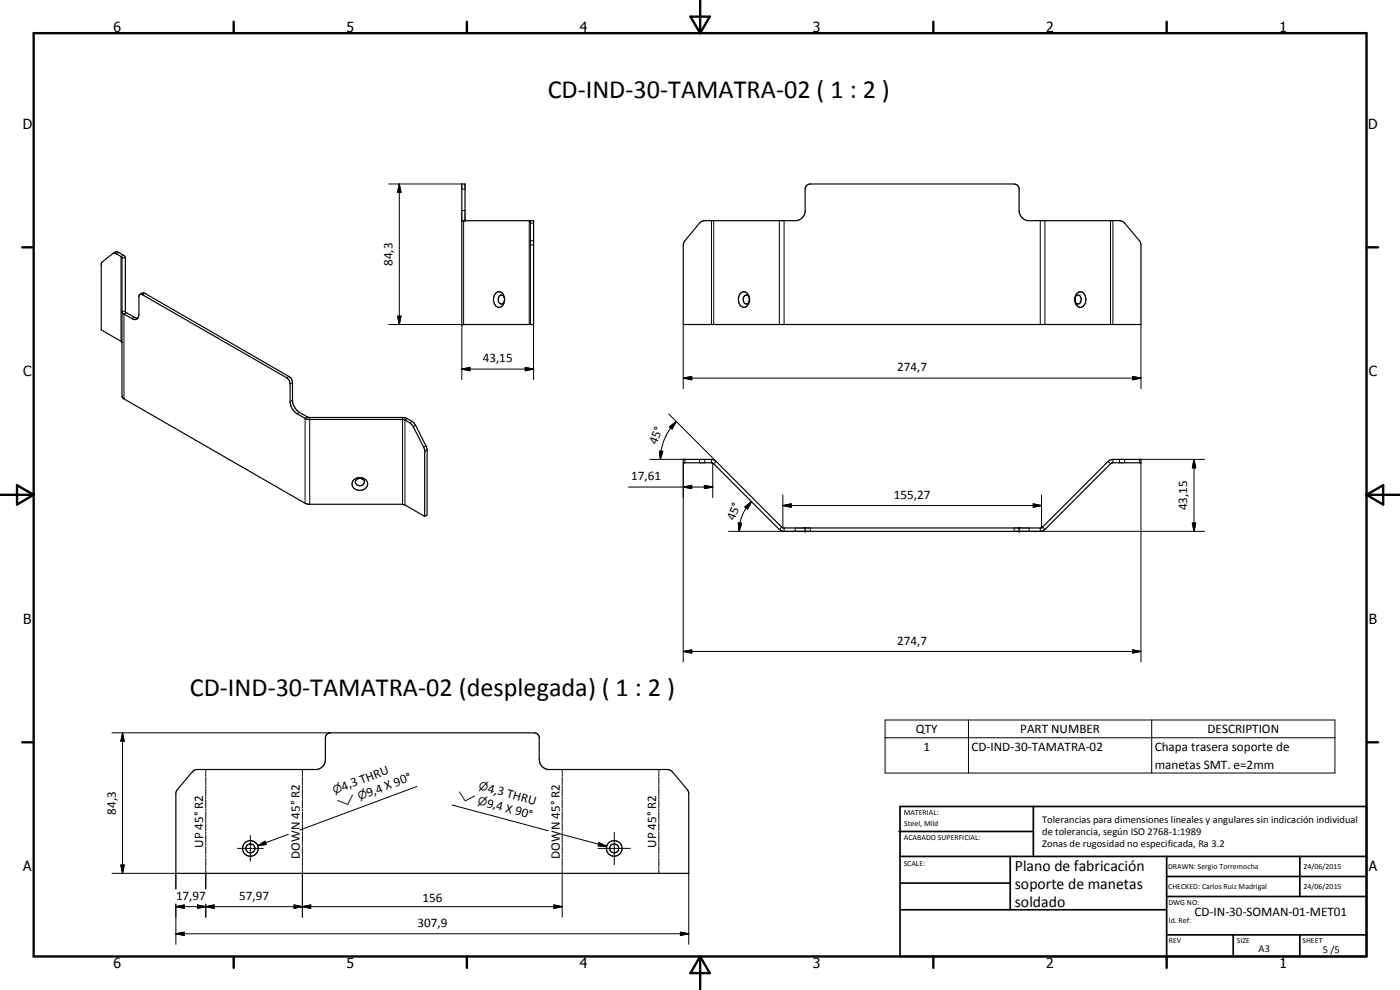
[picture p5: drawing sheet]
<svg xmlns="http://www.w3.org/2000/svg" width="420mm" height="297mm" viewBox="0 0 420 297" stroke-linecap="round" stroke-linejoin="round" font-family="sans-serif">
<g fill="none" stroke="#000" stroke-width=".35">
<path d="M33.9 76.1l.9-.5h.6l1.8 1.1 .4 .5v16.3l2.6 1.7 1.1 .3M138.6 66.2h21.5v31.2h-21.5v-42.2h1v11M159.2 66.2v31.2M210 66.9l.5-.4 1-.3h27.5a3.1 3.1 0 0 0 2.6-2.6v-6.9a1.6 1.6 0 0 1 1.6-1.5h61.2l.8 .3 .6 .9v6.8a3.1 3.1 0 0 0 2.6 3h27.6l1.3 .5 4.7 5.5 .4 1v24.2h-137.3v-23.9l.5-1.3zM42 88.3l.8-.4 .7 .1 43.4 25.1 .4 .4 .5 1.3v5.6a4.9 4.9 0 0 0 2.1 3.3l2.9 1.6h28l1.4 .3 1.9 1.2 .6 .8 3.5 7.1v19.8l-.7 .4M42 88.3h.5l43.5 25 .8 .8 .3 1.1v5.6a4.9 4.9 0 0 0 2.1 3.4l2.6 1.4 .9 .3h28.3l.5 .1a4.5 4.5 0 0 1 2.5 2.1l3.4 6.7 .1 20.1M42 88.3l-.3 .5v5.6a1.3 1.3 0 0 1-.6 1.3 1.3 1.3 0 0 1-1.5-.1l-2.6-1.5-.4-.7M149.8 88.9a.9 .9 0 0 1 1-.3 .9 .9 0 0 1 .6 .9v.8a.93 .93 0 0 1-.9 .9 .93 .93 0 0 1-.9-.9zM151.4 89.5a1.65 1.65 0 0 0-.8-1.6 1.65 1.65 0 0 0-1.8 .1 2.58 2.58 0 0 0 1 4.2l1-.4 .6-1.5M222.3 88a1.67 1.67 0 0 1 1.8-.1 1.67 1.67 0 0 1 .8 1.6 1.99 1.99 0 0 1-2.1 2.6 2.85 2.85 0 0 1-.5-4.1zM223.4 88.8a.96 .96 0 0 1 1.1-.1 .96 .96 0 0 1 .4 1 1.04 1.04 0 0 1-.2 1.2 1.04 1.04 0 0 1-1.3 .1 1.75 1.75 0 0 1 0-2.2zM322.9 88.8a1.09 1.09 0 0 1 1.4 .1 1.09 1.09 0 0 1 .1 1.4 .95 .95 0 0 1-1 .9 .95 .95 0 0 1-.8-1.2z"/>
<path d="M323.2 88a1.64 1.64 0 0 1 1.9-.1 1.64 1.64 0 0 1 .8 1.6 1.94 1.94 0 0 1-2.2 2.6 2.9 2.9 0 0 1-.5-4.1zM36.6 102.7l-6.2-3.7v-19.8l.3-.6 3.5-2.7 .7 .3 1.7 1.1v41.6l.4 .6 54.8 31.6 .9 .2h28.1l.7 .2 6 3.4M205.1 137.8h8.4l1.2 .4 19.9 20 .5 .2h77.3l.3-.1 20.1-20.1 1.2-.4h8.4v1.1h-8.6l-.4 .1-19.8 19.9-1.1 .5h-77.5l-1.1-.5-19.8-19.9-.4-.1h-8.6zM106.1 144.1a2.42 2.42 0 0 1 2.6-.7 2.42 2.42 0 0 1 1.6 2.1 2.42 2.42 0 0 1-2.4 1.6 2.42 2.42 0 0 1-2.2-1.9zM106.8 144.1a1.3 1.3 0 0 1 1.7-.5 1.3 1.3 0 0 1 .7 1.6 1.29 1.29 0 0 1-1.7 .5 1.29 1.29 0 0 1-.7-1.6zM241.6 158.4v1M305.8 158.4v1M57.7 231.6l.8-.6 .7-.1h35.8a3 3 0 0 0 2.7-3v-7.1l.6-.7 .8-.2h61.2l.9 .2 .6 1v6.8a3 3 0 0 0 2.7 3h35.8l1.3 .5 4.8 5.8 .3 .6v24.2h-153.9v-24.2l.2-.6z"/>
<circle cx="75.1" cy="254.6" r="2.37"/>
<circle cx="75.2" cy="254.5" r="1.36"/>
<circle cx="184.3" cy="254.6" r="2.35"/>
<circle cx="184.3" cy="254.5" r="1.35"/>
</g>
<g fill="none" stroke="#000" stroke-width=".3">
<path d="M116.7 55.2h21.9M119.8 55.2l.5 2.5h-1zM119.8 55.2v42.2M138.6 56.7h1M35.6 75.7l-.7 .5M36.6 77.4h1M37 76.6l-.7 .4v25.4M138.6 63.2h1M139.1 66.2v31.2h-22.4M158.8 66.2v31.2M159.2 73.5h.9M159.2 72.2h.9"/>
<path d="M159.2 66.9h.9M213.5 66.2v31.2M214.2 66.2v31.2M233.9 66.2v31.2M235.3 66.2v31.2M312.2 66.2v31.2M313.6 66.2v31.2M333.3 66.2v31.2M334 66.2v31.2M36.6 93.4h1M37.9 93.8l-.7 .4v25.5M40.2 95.2l-.6 .4"/>
<path d="M43.5 88l-.8 .4M119.3 94.9h1l-.5 2.5zM138.6 97.4v16.5M160.1 97.4v16.5M205.1 97.4v19.2M342.4 97.4v19.2M86.7 112.9l-.7 .4M87.8 114.8l-.7 .4M138.6 110.7l2.4-.5v1.1zM138.6 110.7h21.5M157.6 110.2l2.5 .5-2.5 .6zM205.1 113.5l2.5-.6v1.1z"/>
<path d="M205.1 113.5h137.3M339.9 112.9l2.5 .6-2.5 .5zM87.8 120.1l-.7 .4M89.9 123.7l-.7 .5M92.2 125.1l-.6 .4v25.5M93 125.3v26M120.8 125.3v26M122.2 125.6l-.7 .4v25.5M123.6 126.4l-.7 .4M124.7 127.6l-.7 .5M127.8 133.8l-.6 .4M128.2 135l-.7 .4"/>
<path d="M195 137.8h10.6v1.1M197.9 135.3l1 .1-.7 2.4zM200.7 124.2l14.2 14.2-.7 .7M200.9 128.1l2-1.6-1.2 2.2zM202.9 126.5a15.9 15.9 0 0 0-4.7 11.3M205.1 138.9v59.7M210 137.8v1.1M211.5 137.8v1.1M213.5 137.8v1.1M213.9 138.9v10.4M332.6 138.4l.7 .7M334 137.8v1.1"/>
<path d="M336 137.8v1.1M337.5 137.8v1.1M342.4 138.9v59.7M358.3 137.8l.5 2.6h-1zM358.3 137.8v21.6M361.5 137.8h-19.5v1.1M188.6 146.1h25.3M205.1 146.1l2.5-.5v1zM211.4 145.6l2.5 .5-2.5 .5zM221.6 156.9l1 .1-.8 2.4zM223.6 152.1l1.9-1.6-1.1 2.2zM225.5 150.5a12.7 12.7 0 0 0-3.7 8.9"/>
<path d="M234.6 158.2l-.7 .7M234.9 151.7l2.5-.5v1zM234.9 151.7h77.7M234.9 148.5v9.9M235.3 158.4v1M238.7 158.4v1M243.2 158.4v1h-24.6M304.4 158.4v1h57.1M308.9 158.4v1M310.1 151.2l2.5 .5-2.5 .5zM312.2 158.4v1M312.6 148.5v9.9"/>
<path d="M312.9 158.2l.7 .7M357.8 156.9h1l-.5 2.5zM205.1 195.5l2.5-.5v1zM205.1 195.5h137.3M339.9 195l2.5 .5-2.5 .5zM33.6 219.9h65.5M36.8 219.9l.5 2.5h-1zM36.8 219.9v42.1M265.6 216h135v15.9h-135zM290.6 216v15.9M345.6 216v15.9M61.8 230.9v1.2"/>
<path d="M61.8 232.3v.6M61.8 233.2v2.3M61.8 235.8v.6M61.8 236.6v2.4M61.8 239.3v.5M90.8 230.9v1.2M90.8 232.3v.6M90.8 233.2v2.3M90.8 235.8v.6M90.8 236.6v2.4M90.8 239.3v.5M125.1 236l-35.1 13"/>
<path d="M168.7 230.9v1.2M168.7 232.3v.6M168.7 233.2v2.3M168.7 235.8v.6M168.7 236.6v2.4M168.7 239.3v.5M197.7 230.9v1.2M197.7 232.3v.6M197.7 233.2v2.3M197.7 235.8v.6M197.7 236.6v2.4M197.7 239.3v.5"/>
<path d="M265.6 221.4h135M36.3 259.5h1l-.5 2.5zM61.8 240.1v2.3M61.8 242.7v.6M61.8 243.6v2.3M61.8 246.2v.6M61.8 247.1v2.2M61.8 249.6v.6M61.8 250.5v2.3M61.8 253.1v.6M61.8 254v2.3M61.8 256.6v.5"/>
<path d="M61.8 257.4v2.4M71.3 254.6h7.7M75.1 250.7v7.7M77.4 253.7l2.1-1.3 .4 1zM86.6 250.3l-9.2 3.4M90.8 240.1v2.3M90.8 242.7v.6M90.8 243.6v2.3M90.8 246.2v.6M90.8 247.1v2.2M90.8 249.6v.6M90.8 250.5v2.3"/>
<path d="M90.8 253.1v.6M90.8 254v2.3M90.8 256.6v.5M90.8 257.4v2.4M135.7 241.6l28.8 7.7M168 250.2l14.1 3.8M168.7 240.1v2.3M168.7 242.7v.6M168.7 243.6v2.3M168.7 246.2v.6M168.7 247.1v2.2M168.7 249.6v.6"/>
<path d="M168.7 250.5v2.3M168.7 253.1v.6M168.7 254v2.3M168.7 256.6v.5M168.7 257.4v2.4M179.5 254.6h9.7M179.8 252.8l2.3 1.2-2.6-.2zM184.4 249.7v9.7M197.7 240.1v2.3M197.7 242.7v.6M197.7 243.6v2.3M197.7 246.2v.6"/>
<path d="M197.7 247.1v2.2M197.7 249.6v.6M197.7 250.5v2.3M197.7 253.1v.6M197.7 254v2.3M197.7 256.6v.5M197.7 257.4v2.4M33.6 262h19.2v4.7M52.8 272l2.5-.5v1zM52.8 271.3v12M52.8 272h115.9M59.3 271.5l2.5 .5-2.5 .5z"/>
<path d="M59.3 271.5l5 1v-1l-5 1zM61.8 272l2.5-.5v1zM61.8 260v.6M61.8 260.9v5.8M61.8 271.3v3.9M88.3 271.5l2.5 .5-2.5 .5zM88.3 271.5l4.9 1v-1l-4.9 1zM90.8 272l2.4-.5v1zM90.8 260v.6M90.8 260.9v14.3M166.2 271.5l2.5 .5-2.5 .5zM168.7 260v.6"/>
<path d="M168.7 260.9v14.3M197.7 260v.6M197.7 260.9v1.1M204.2 279.7l2.5 .5-2.5 .5zM206.7 262v21.3M52.8 280.2l2.5-.5v1zM52.8 280.2h153.9"/>
</g>
<g fill="#000">
<circle cx="138.6" cy="66.2" r=".18"/>
<circle cx="139.6" cy="66.2" r=".18"/>
<circle cx="138.6" cy="97.4" r=".18"/>
<circle cx="241.6" cy="159.4" r=".18"/>
<circle cx="241.6" cy="158.4" r=".18"/>
<circle cx="305.8" cy="158.4" r=".18"/>
<circle cx="305.8" cy="159.4" r=".18"/>
</g>
<g fill="none" stroke="#000" stroke-width=".71">
<path d="M10.1 9.9h400v277.1h-400zM70.1 6.5v3.4M140.1 6.5v3.4M207.2 5h5.8l-2.9 4.9zM210.1 0v9.9M280.1 6.5v3.4M350.1 6.5v3.4M6.7 74.2h3.4M410.1 74.2h3.5M.1 148.5h10M5.1 145.6l5 2.9-5 2.9zM410.1 148.5h10"/>
<path d="M410.1 148.5l5-2.9v5.8zM6.7 222.7h3.4M410.1 222.7h3.5M70.1 287v3.4M140.1 287v3.4M210.1 287v10M210.1 287l2.9 5h-5.8zM280.1 287v3.4M350.1 287v3.4"/>
</g>
<g fill="none" stroke="#000" stroke-width=".51">
<path d="M269.8 249.5h40.3M270.1 242h140v45h-140zM270.1 257h140M303.2 257v16M310.1 242v15M350.1 257v30M390.1 257v12M270.1 265h33.1M270.1 273h80M350.1 269h60M350.1 263h60M350.1 280.5h60"/>
<path d="M370.1 280.5v6.5M390.1 280.5v6.5"/>
</g>
<g fill="#000">
<path d="M119.8 55.2l.5 2.5h-1zM119.3 94.9h1l-.5 2.5zM138.6 110.7l2.4-.5v1.1zM157.6 110.2l2.5 .5-2.5 .6zM205.1 113.5l2.5-.6v1.1zM339.9 112.9l2.5 .6-2.5 .5zM197.9 135.3l1 .1-.7 2.4zM200.9 128.1l2-1.6-1.2 2.2zM205.1 146.1l2.5-.5v1zM211.4 145.6l2.5 .5-2.5 .5zM221.6 156.9l1 .1-.8 2.4zM223.6 152.1l1.9-1.6-1.1 2.2z"/>
<path d="M234.9 151.7l2.5-.5v1zM310.1 151.2l2.5 .5-2.5 .5zM357.8 156.9h1l-.5 2.5zM358.3 137.8l.5 2.6h-1zM205.1 195.5l2.5-.5v1zM339.9 195l2.5 .5-2.5 .5zM36.8 219.9l.5 2.5h-1zM36.3 259.5h1l-.5 2.5zM77.4 253.7l2.1-1.3 .4 1zM179.8 252.8l2.3 1.2-2.6-.2zM52.8 280.2l2.5-.5v1zM52.8 272l2.5-.5v1z"/>
<path d="M59.3 271.5l2.5 .5-2.5 .5zM61.8 272l2.5-.5v1zM88.3 271.5l2.5 .5-2.5 .5zM90.8 272l2.4-.5v1zM166.2 271.5l2.5 .5-2.5 .5zM204.2 279.7l2.5 .5-2.5 .5z"/>
</g>
<g font-size="7.9">
<text x="164.4" y="29.4">CD-IND-30-TAMATRA-02 ( 1 : 2 )</text>
<text x="56.9" y="208.7">CD-IND-30-TAMATRA-02 (desplegada) ( 1 : 2 )</text>
</g>
<g font-size="4.7">
<text x="304.6" y="261.2">Plano de fabricación</text>
<text x="304.6" y="266.6">soporte de manetas</text>
<text x="304.6" y="272">soldado</text>
</g>
<g font-size="4.2">
<text x="34" y="9.6">6</text>
<text x="104" y="9.6">5</text>
<text x="174" y="9.6">4</text>
<text x="244" y="9.6">3</text>
<text x="314" y="9.6">2</text>
<text x="384" y="9.6">1</text>
<text x="6.8" y="38.7">D</text>
<text x="410.6" y="38.7">D</text>
<text x="7" y="112.9">C</text>
<text x="410.8" y="112.9">C</text>
<text x="7" y="187.1">B</text>
<text x="410.8" y="187.1">B</text>
<text x="7" y="261.4">A</text>
<text x="410.8" y="261.4">A</text>
<text x="34" y="290.4">6</text>
<text x="104" y="290.4">5</text>
<text x="174" y="290.4">4</text>
<text x="244" y="290.4">3</text>
<text x="314" y="290.4">2</text>
<text x="384" y="290.4">1</text>
</g>
<g font-size="3.9">
<text x="117.8" y="79.8" transform="rotate(-90 117.8 79.8)">84,3</text>
<text x="144.9" y="108.7">43,15</text>
<text x="269.3" y="111.4">274,7</text>
<text x="197" y="133.6" transform="rotate(-68 197 133.6)">45°</text>
<text x="189.4" y="144.1">17,61</text>
<text x="268.3" y="149.6">155,27</text>
<text x="356.3" y="153.2" transform="rotate(-90 356.3 153.2)">43,15</text>
<text x="220.3" y="156.5" transform="rotate(-67 220.3 156.5)">45°</text>
<text x="269.3" y="193.4">274,7</text>
<text x="274.9" y="220">QTY</text>
<text x="306.2" y="220">PART NUMBER</text>
<text x="362.4" y="220">DESCRIPTION</text>
<text x="277.1" y="225.3">1</text>
<text x="291.5" y="225.3">CD-IND-30-TAMATRA-02</text>
<text x="346.6" y="225.3">Chapa trasera soporte de</text>
<text x="346.6" y="230.7">manetas SMT. e=2mm</text>
<text x="103" y="237.3" transform="rotate(-20 103 237.3)">4,3 THRU</text>
<text x="110.5" y="239.1" transform="rotate(-20 110.5 239.1)">9,4 X 90°</text>
<text x="146.2" y="237.6" transform="rotate(15 146.2 237.6)">4,3 THRU</text>
<text x="34.7" y="244.5" transform="rotate(-90 34.7 244.5)">84,3</text>
<text x="145.9" y="242" transform="rotate(15 145.9 242)">9,4 X 90°</text>
<text x="61" y="254.4" transform="rotate(-90 61 254.4)">UP 45° R2</text>
<text x="90" y="257.6" transform="rotate(-90 90 257.6)">DOWN 45° R2</text>
<text x="168" y="257.6" transform="rotate(-90 168 257.6)">DOWN 45° R2</text>
<text x="197" y="254.4" transform="rotate(-90 197 254.4)">UP 45° R2</text>
<text x="52.8" y="270">17,97</text>
<text x="71.8" y="270">57,97</text>
<text x="126.8" y="270.5">156</text>
<text x="358.5" y="275">CD-IN-30-SOMAN-01-MET01</text>
<text x="125.3" y="278.1">307,9</text>
</g>
<g font-size="3.3">
<text x="100.4" y="238.3" transform="rotate(-20 100.4 238.3)">n</text>
<text x="137" y="239.6" transform="rotate(15 137 239.6)">w</text>
<text x="143.5" y="236.9" transform="rotate(15 143.5 236.9)">n</text>
<text x="101.9" y="242.3" transform="rotate(-20 101.9 242.3)">w</text>
<text x="107.9" y="240.2" transform="rotate(-20 107.9 240.2)">n</text>
<text x="143.2" y="241.3" transform="rotate(15 143.2 241.3)">n</text>
</g>
<g font-size="3.1">
<text x="312.7" y="246.8">Tolerancias para dimensiones lineales y angulares sin indicación individual</text>
<text x="312.7" y="250.4">de tolerancia, según ISO 2768-1:1989</text>
<text x="312.7" y="254">Zonas de rugosidad no especificada, Ra 3.2</text>
<text x="377.7" y="285.6">A3</text>
<text x="397" y="285.9">5 /5</text>
</g>
<g font-size="2.4">
<text x="271.2" y="244.4">MATERIAL:</text>
<text x="271.3" y="252">ACABADO SUPERFICIAL:</text>
<text x="271.4" y="247.9">Steel, Mild</text>
<text x="271.2" y="259.7">SCALE:</text>
<text x="350.6" y="260.8">DRAWN: Sergio Torremocha</text>
<text x="391.2" y="260.6">24/06/2015</text>
<text x="350.6" y="266.9">CHECKED: Carlos Ruiz Madrigal</text>
<text x="391.2" y="266.7">24/06/2015</text>
<text x="350.6" y="271.4">DWG NO:</text>
<text x="350.8" y="276.9">Id. Ref:</text>
<text x="350.8" y="282.8">REV</text>
<text x="371.2" y="282.9">SIZE</text>
<text x="390.9" y="282.9">SHEET</text>
</g>
</svg>
